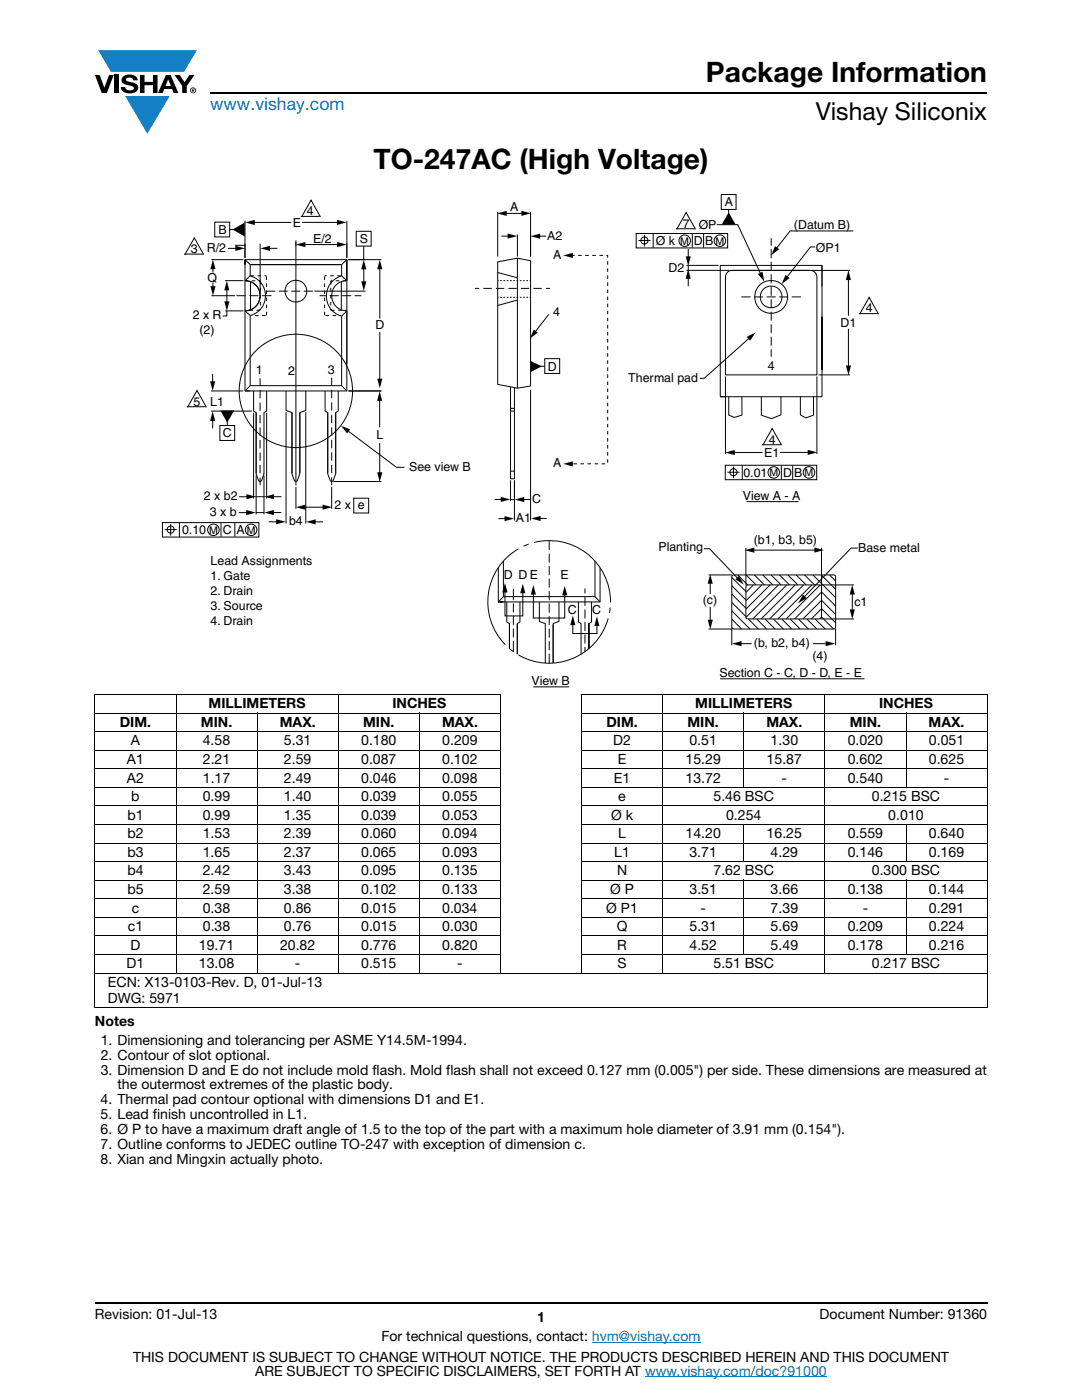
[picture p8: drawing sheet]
<svg xmlns="http://www.w3.org/2000/svg" width="216mm" height="279mm" viewBox="0 0 216 279" stroke-linecap="round" stroke-linejoin="round" font-family="sans-serif">
<g fill="#147fc3">
<path d="M19.6 10h19.7l-2.6 4.3h-1.1h-13.5z"/>
<path d="M25 19.2h8.9l-4.5 7.5z"/>
</g>
<g fill="#000">
<path d="M18.9 15h1l.9 2.5 1-2.5h.9l-1.4 3.6h-1zM22.9 15h.9v3.6h-.9zM24.6 15.3a2.1 2.1 0 0 1 2.8 .3l.1 .4h-.9a.79 .79 0 0 0-.7-.5 .79 .79 0 0 0-.8 .4l.3 .3 1 .2a1.08 1.08 0 0 1 1.2 1 1.08 1.08 0 0 1-1.1 1.2 1.73 1.73 0 0 1-2.4-1.2h.9a.96 .96 0 0 0 .8 .6 .96 .96 0 0 0 .9-.4 1.31 1.31 0 0 0-1.2-.6 1.03 1.03 0 0 1-1.1-.6 1.03 1.03 0 0 1 .2-1.1zM27.9 15h.9v1.3h1.7v-1.3h.9v3.6h-.9v-1.6h-1.7v1.6h-.9zM34.8 15h1.1l.9 1.4 1-1.4h1l-1.5 2.2v1.4h-.9v-1.4z"/>
<path d="M33.6 15.9l.5 1.3h-1.1zM33.1 15l-1.6 3.6h1l.3-.8h1.5l.3 .8h1l-1.6-3.6z"/>
<path d="M38.4 17.8h.2v.2h-.2zM38.3 17.7v.7h.1v-.3l.4 .3-.2-.3 .2-.2-.1-.2z"/>
<path d="M38.1 18a.46 .46 0 0 1 .9 0 .46 .46 0 0 1-.9 0zM37.9 18a.6 .6 0 0 0 1.2 0 .6 .6 0 0 0-1.2 0z"/>
</g>
<path d="M42 18.6h155M18.9 260h178.1" fill="none" stroke="#000" stroke-width=".36"/>
<path d="M118.1 267.9h21.7M128.7 274.8h36.3" fill="none" stroke="#007ec4" stroke-width=".2"/>
<g fill="none" stroke="#000" stroke-width=".2">
<path d="M18.9 138.6h81M18.9 138.7v62.3M35.1 138.5v55.8M67.5 138.5v55.8M99.9 138.7v7.2M116 138.6h81.1M116.1 138.7v55.6M132.2 138.5v55.8M164.6 138.5v55.8M197 138.7v7.2M18.9 142.3h81M18.9 146h81"/>
<path d="M18.9 149.7h81M18.9 153.4h81M18.9 157.1h81M51.3 142.2v52.1M83.7 142.2v52.1M99.9 146.1v48.2M116 142.3h81.1M116 146h81.1M116 149.7h81.1M116 153.4h81.1M116 157.1h81.1M148.4 142.2v15"/>
<path d="M180.8 142.2v15M197 146.1v44.3M18.9 160.8h81M18.9 164.5h81M18.9 168.3h81M18.9 172h81M18.9 175.7h81M18.9 179.4h81M116 160.8h81.1M116 164.5h81.1M116 168.3h81.1M116 172h81.1"/>
<path d="M116 175.7h81.1M116 179.4h81.1M148.4 164.5v7.5M148.4 175.6v15M180.8 164.5v7.5M180.8 175.6v15M18.9 183.1h81M18.9 186.8h81M18.9 190.5h81M18.9 194.2h178.2M116 183.1h81.1M116 186.8h81.1"/>
<path d="M116 190.5h81.1M197 190.6v10.4M18.9 201.1h178.2"/>
</g>
<path d="M32.3 38.7h151.3v98.6h-151.3z" fill="#fff"/>
<g fill="none" stroke="#050504" stroke-width=".2">
<path d="M47.3 59h1.7M48.9 56a3 3 0 0 1 3 3 3 3 0 0 1-3 3l1 1M48.9 51.8v1v-1M48.9 44v7.5M48.9 56v-4.2h20.3v4.2M48.9 51.8l1 1h18.3h-18.3v2.3l-1 .9M48.9 56v22M49.8 59h1.7M49.9 55.1a4.1 4.1 0 0 1 3.1 3.9 4.1 4.1 0 0 1-3.1 4M50 56.2v5.6M52.3 59h1.8M53.1 58.1h1.8"/>
<path d="M55.7 58.1h1.7M58.2 58.1h1.6M59 48v48.9M60.7 58.1h1.7M63.8 59h1.2M65.8 59h1.7M68.1 56.2v5.6M68.2 55.1a4.2 4.2 0 0 0-3.1 4 4.2 4.2 0 0 0 3.1 4M68.3 59h1.7M69.2 44v7.5M69.2 56l-1-.9v-2.3l1-1v20.9M69.2 56a3 3 0 0 0-3 3 3 3 0 0 0 3 3"/>
<path d="M70.8 59h1.2M94.8 57.6h.8M96.5 57.6h1.6M98.9 57.6h1.7M99.3 54.4l3.9 1M99.3 59.3h.2M99.3 56h.2M99.3 52.3l3.9-.8 2.7 .5v25l-2.7 .5-3.9-.8zM99.8 59.3h.3M99.8 56h.3M100.4 59.3h.4M100.5 56h.3"/>
<path d="M101.1 59.3h.3M101.1 56h.3M101.4 57.6h1.7M101.8 59.3h.3M101.8 56h.3M102.4 59.3h.3M102.4 56h.3M103.1 59.3h.3M103.1 56h.3M103.2 51.5v26M103.2 59.9l-3.9 1.1M103.7 59.3h.3"/>
<path d="M103.7 56h.3M103.9 57.6h1.7M104.4 59.3h.3M104.4 56h.3M105 59.3h.4M105 56h.4M105.7 59.3h.2M105.7 56h.2M106.4 57.6h1.7M108.9 57.6h.9M146 54a1.29 1.29 0 0 0-1.2 1.3M148 59.3h1.7"/>
<path d="M150.5 59.3h1.7M153 59.3h1.7M153.9 47.6v1.4M153.9 49.8v1.7M153.9 52.3v1.7M153.9 54.8v1.7M153.9 57.3v1.7M153.9 59.8v1.7M155.5 59.3h1.7M158 59.3h1.8M164 53v4.2M42.1 78h6.5"/>
<path d="M48.9 78h1M49.6 62.6h.1M49.9 63v14l-1 1M49.9 77h18.3M50.6 78v4l.5 .3v12.3l.5 1.3 .2 .2 .4-.2 .5-1.3v-12.3l.5-.3v-4M51.9 75.5v1.5M51.9 77.8v1.7M57.1 78v3.9l1.2 .4v12.1M61 78v3.9l-1.2 .4v12.1M64.9 78v4l.5 .3v12.1M66.2 75.4v1.6M66.2 77.8v1.6"/>
<path d="M67.5 78v4l-.5 .3v12.1M68.2 63.1v13.9l1 1M69.2 62l-1 1.1M69.2 62v16h-20.3M69.5 78h6.6M101.9 77.2v18.4h.8v-18.3M143.7 79.2h1.1M153.9 62.3v1.6M153.9 64.8v1.6M153.9 67.3v1.6M153.9 69.8v1.3M42.1 82h8.2"/>
<path d="M49.3 99.1h1.3M50.6 82.4v17.1M51.1 94.9v7.7M51.1 82.3v12.2M51.4 99.1h1M51.9 80.3v1.7M51.9 82.8v1.7M51.9 85.3v1.7M51.9 87.8v1.7M51.9 90.3v1.7M51.9 92.8v1.7M51.9 95.3v1.5"/>
<path d="M52.7 94.9v7.7M53.2 82.4v17.1M58.3 82.3v12.3l.4 1.3 .3 .2 .3-.2 .5-1.3v-12.3M59 97.2v4.3M65.4 82.3v12.3l.5 1.3 .2 .2 .4-.2 .5-1.3v-12.3M66.2 97.1v4.4M66.2 80.3v1.6M66.2 82.8v1.6M66.2 85.3v1.6M66.2 87.8v1.6M66.2 90.3v1.6M66.2 92.8v1.6"/>
<path d="M66.2 95.3v1.5M66.5 96.1h9.6M101.9 82h.7M101.9 81.5h.8M101.9 94h.8M51.1 102.3h1.6M99.4 113.3v6.8l1-1h18.3l1 1M100.4 112v7.1M102.4 117.6v2.1M109.6 107.9v1.8M109.6 110.6v1.6M109.6 113v1.7"/>
<path d="M109.6 115.5v1.7M109.6 118v1.7M116.7 117.5v.9M116.7 119.2v1.7M118.7 112v7.1M119.7 113.3v6.8h-20.3h1M146.1 114.8l.3-.1 20.1 .1 .2 .3v10.2l-.3 .2h-20l-.3-.1-.1-.2v-10.1zM148.9 116.9l.3-.2 14.5 .1 .2 .3v6.2l-.4 .2h-14.4l-.3-.4v-6zM101.1 120.1v4l.6 .3M101.7 129.4v-5.1v5.1M102.4 120.5v1.7M102.4 123v1.7"/>
<path d="M102.4 125.5v1.6M102.4 128v2.1M103.7 120.1v4l-.5 .3v6.2v-6.2M107.6 120.1v3.9l1.2 .4v7.9M109.6 120.5v1.7M109.6 123v1.7M109.6 125.5v1.7M109.6 128v1.7M109.6 130.5v1.9M111.5 120.1v3.9l-1.1 .4v7.9v-7.7M115.4 120.1v4l.5 .3v6.2M116.7 121.7v1.7"/>
<path d="M116.7 124.2v1.7M116.7 126.7v1.7M116.7 129.2v.9M117.5 129.4v-5v5.1M118 120.1v4l-.5 .3"/>
<circle cx="59" cy="58.1" r="2.18"/>
<circle cx="59" cy="78" r="11.3"/>
</g>
<g fill="#050504">
<path d="M52.4 99l.8 .1-.8 .2z"/>
<path d="M50.6 99.1l.8-.1v.3z"/>
</g>
<g fill="none" stroke="#050504" stroke-width=".2">
<path d="M42.2 51.8h6.4M42.2 59h4.7M44.9 56h3.7M46.9 49h2M48.9 48.6v2.9M51.9 48.6v10.1M59 48.3v.9M62.7 58.1h10.2M69.2 48.5v3M69.5 51.8h6.6M146 54h15.7a1.3 1.3 0 0 1 1.3 1.3v19.5h-18.2v-19.5M162 54h7.6"/>
<path d="M44.9 62h3.7M45.3 62v1.1h-.9M69.5 78h6.6M144.8 75.1v15.5M163 75.1v15.5M163.3 74.8h6.3M164 63.2v16h-20.3v-26.2h20.3v20.8M57.1 82.3v22.2M61 82.3v22.2M103.5 109.5a12.2 12.2 0 0 0-2.7 19.2M105.5 108.6l-1.1 .4M106.5 108.3a12.2 12.2 0 0 1 15.3 11.8"/>
<path d="M141.4 114.7h4.7M146 118.6l2.8 2.8M146 116.9l2.8 2.8M146 115.2l2.8 2.8M147.2 114.7l2 2M148.8 109.3v7.5M148.9 114.7l2 2M149 100.1h10.3M150.3 116.7l-1.5 1.5M150.5 114.7l2 2M152 116.7l-3.2 3.2M152.2 114.7l2 2"/>
<path d="M153.7 116.7l-4.9 4.9M153.9 114.7l2 2M155.3 116.7l-6.5 6.5M155.5 114.7l2 2M157 116.7l-6.8 6.8M157.2 114.7l2 2M158.7 116.7l-6.8 6.8M158.9 114.7l2 2M160.3 116.7l-6.7 6.8M160.5 114.7l2 2M162 116.7l-6.8 6.8M162.2 114.7l4.5 4.6"/>
<path d="M163.6 116.8l-6.7 6.7M163.9 114.7l2.8 2.9M163.9 116.7h6.5M163.9 109.3v7.5M165.5 114.7l1.2 1.2M101.7 129.4l.8 .7M121.4 123.4a12.2 12.2 0 0 1-17.9 7.3M121.8 121.2l-.2 1.1M141.4 125.5h4.7M146 121.9l3.7 3.6M146 120.2l2.8 2.8M146 123.6l2 1.9"/>
<path d="M146 125.2l.3 .3M146 125.5v3.3M149.3 123.5l2 2M151 123.5l2 2M152.7 123.5l2 2M154.3 123.5l2 2M156 123.5l2 2M157.7 123.5l2 2M159.3 123.5l2 2M161 123.5l2 2M162.7 123.5l2 2M163.9 123.5h6.5"/>
<path d="M163.9 123.1l2.4 2.4M163.9 121.5l2.8 2.8M163.9 123.2l-.3 .3M163.9 121.5l-2 2M166.7 120.9l-2.8-2.7-5.4 5.3M166.7 122.6l-2.8-2.8-3.7 3.7M166.7 125.5v3.3M172.5 135.5h-28.8"/>
<circle cx="153.9" cy="59.3" r="2.17"/>
<circle cx="153.9" cy="59.3" r="3.3"/>
</g>
<circle cx="121.8" cy="120.1" r=".11" fill="#050504"/>
<g fill="none" stroke="#050504" stroke-width=".2">
<path d="M99.3 42.3v8.9M103.2 46.8v4.4M105.9 42.3v8.9M137 54h8.5M137 53h6.4M137.3 53v1M105.9 77.8v26.1M145.4 79.2v3.7l1.1 .4 1.5-.4v-3.7M151.9 79.2v3.7l2 .7 1.9-.8v-3.6M159.7 79.2v3.6l1.1 .6 1.5-.5v-3.7M101.9 95.9v4.1M101.9 99.7h.8"/>
<path d="M102.7 95.9v8M113.6 137.1h-7.2"/>
</g>
<g fill="none" stroke="#000" stroke-width=".2">
<path d="M42.5 53.4v1M42.5 56.4v1.1M42.9 44.3h2.9v3h-2.9zM45.3 57.6v2.9M45.5 49.6h1.8M45.9 45.8h1M50.5 44.4h7.6M53.5 49.6h1.9M60.3 44.4h7.3M60.6 48.8h7M71.1 46.2h3v2.9h-3zM72.6 49.1v2.7"/>
<path d="M72.6 53.4v3.1M75.8 53.4v10.2M100.1 47.1h1.5M100.8 42.6h3.6M107.4 47.1h1.6M42.4 74.6v1.8M75.8 79.6v5.7M75.8 66.2v9.7M42.4 83.7v1.8M43.9 84.9h2.9v3h-2.9zM45.4 83.8v1.1M47.7 99.1h1.8"/>
<path d="M54.3 99.1h1.9M69.3 85.9l9.8 7.4h1.6M70.6 99.4h3v3h-3zM75.8 88.4v6.2M32.4 104.3h19.3v2.9h-19.3zM32.9 105.7h2.3M34.1 104.6v2.3M35.8 104.3v2.9M44.1 104.4v2.7M46.9 104.4v2.7M47.7 102.3h1.8M53.6 104.1h1.9"/>
<path d="M54.3 102.3h1.8M60.6 101.2h4.1M62.6 104.1h1.9"/>
<circle cx="34.1" cy="105.7" r=".71"/>
<circle cx="42.6" cy="105.7" r="1.15"/>
<circle cx="50.1" cy="105.7" r="1.15"/>
</g>
<g fill="#000">
<path d="M42 57.1h1l-.5 1.9zM42.5 51.8l.5 1.9h-1zM45.3 56l.5 1.9h-1.1zM47 49.1l1.9 .5-1.9 .5zM48.9 44.4l1.9-.5v1zM52 49.6l1.9-.5v1zM59 48.8l1.9-.5v1zM67.2 43.9l2 .5-2 .5zM67.3 48.3l1.9 .5-1.9 .5zM72.1 56.1h1l-.5 2zM72.6 51.8l.5 2h-1zM75.8 51.8l.5 1.9h-1z"/>
<path d="M99.2 42.6l1.9-.5v1zM101.3 46.6l1.9 .5-1.9 .5zM104 42.1l2 .5-2 .5zM105.9 47.1l1.9-.5v1zM41.9 76.1h1l-.5 1.9zM44.8 60.1h1l-.5 2zM75.3 75.6h1l-.5 1.9zM75.8 78.1l.5 1.9h-1.1zM42.4 82.1l.5 1.9h-1zM49.2 98.6l1.9 .5-1.9 .5zM52.8 99.1l1.9-.5v1zM68 85l1.9 .7-.6 .8z"/>
<path d="M75.3 94.3h1l-.5 1.9zM49.1 101.8l1.9 .5-1.9 .5zM52.7 102.3l1.9-.5v1zM55.1 103.6l1.9 .5-1.9 .5zM59 101.2l2-.5v1zM61.1 104.2l1.9-.6v1.1zM64.4 100.7l1.9 .5-1.9 .5z"/>
</g>
<path d="M46.8 45.8l1.9-1.1v2.2zM44.3 82.1h2.1l-1 1.9z" fill="#000"/>
<path d="M46.8 45.8l1.9-1.1v2.2zM44.3 82.1h2.1l-1 1.9z" fill="none" stroke="#000" stroke-width=".35"/>
<path d="M105.9 72l2.2 1.1-2.2 1.2z" fill="#050504"/>
<g fill="none" stroke="#000" stroke-width=".2">
<path d="M143.9 38.8h3v3h-3zM126.9 46.6h18.3v2.9h-18.3zM127.4 48h2.4M128.6 46.9v2.3M130.3 46.6v2.9M137.3 49.7v1.8M137.3 55.3v1.8M138.1 46.7v2.7M140.4 46.7v2.7M143 44.8h4.2l4.6 10M145.4 41.8v.8M162.6 49.3h-.9l-4.8 6.1"/>
<path d="M169.3 55.5v7.5M170.3 46.1h-12.6l-2.9 3.6M107.8 73.1h.8M108.7 71.6h3v2.9h-3zM149.6 67.4l-9.1 8.1h-.9M169.3 65.6v7.7M98.7 99.7h1.6M104.3 99.7h1.5M144.7 92.9h18.3v2.8h-18.3zM145.2 94.2h2.4M146.3 90.3h5.8M146.4 93.1v2.3"/>
<path d="M148.1 92.9v2.8M155.6 90.3h5.9M155.9 93v2.6M158.2 93v2.6M99.5 103.5h1.5M100.8 117.9v5h3.5v-4.8M106.4 118.3v5h6.3v-4.8M107.5 103.5h1.6M141.7 116.1v7.9M150.2 109.8h12.6M170.1 118.3v3.7M171.2 109.4h-1.4l-9.5 9.9"/>
<path d="M114.3 124.4v2h4.8v-1.8M147.6 128.5h2.4M162.2 128.5h2.9"/>
<circle cx="128.6" cy="48" r=".71"/>
<circle cx="136.6" cy="48" r="1.15"/>
<circle cx="143.7" cy="48" r="1.15"/>
<circle cx="146.4" cy="94.2" r=".71"/>
<circle cx="154.4" cy="94.3" r="1.15"/>
<circle cx="161.4" cy="94.3" r="1.15"/>
</g>
<g fill="#000">
<path d="M112.4 51l1.9-.5v1zM136.8 51.2h1l-.5 1.9zM137.3 53.7l.5 1.9h-1zM151.2 54.7l1-.5 .3 2zM154.7 49.1l.8 .6-1.6 1.2zM156.7 54.9l.9 .6-1.6 1.2zM169.3 54l.5 1.9h-1zM149 67.2l1.8-.9-1.1 1.7zM168.8 72.9h1l-.5 2zM102.7 99.7l1.9-.5v1zM112.4 92.6l1.9-.5v1zM144.7 90.3l1.9-.5v1z"/>
<path d="M161.2 89.8l1.9 .5-1.9 .5zM99.9 99.2l1.9 .5-1.9 .5zM100.7 103l1.9 .5-1.9 .5zM100.8 116.3l.5 1.9h-1.1zM104.3 116.5l.5 1.9h-1zM106.4 116.7l.5 2h-1zM106 103.5l1.9-.5v1zM112.7 116.9l.5 1.9h-1zM141.7 114.6l.5 1.9h-1zM148.6 109.8l1.9-.5v1zM160.2 118.7l.8 .7-1.7 1zM162.5 109.3l1.9 .5-1.9 .5z"/>
<path d="M170.1 116.7l.5 1.9h-1.1zM114.3 122.8l.5 2h-1zM119.1 123l.5 1.9h-1zM141.2 123.7h1l-.5 1.9zM146.1 128.5l1.9-.5v1zM164.7 127.9l2 .6-2 .5zM169.6 121.6h1l-.5 1.9z"/>
</g>
<path d="M114 51h7.3v41.6h-7.3" fill="none" stroke="#000" stroke-width=".2" stroke-dasharray=".7 .7 .7 .7 .7 .7" stroke-linecap="butt"/>
<path d="M145.4 42.7l1.1 1.9h-2.2z" fill="#000"/>
<path d="M145.4 42.7l1.1 1.9h-2.2z" fill="none" stroke="#000" stroke-width=".35"/>
<path d="M139.4 118.6h4.6v2.5h-4.6z" fill="#fff"/>
<g fill="none" stroke="#000" stroke-width=".2">
<path d="M36.7 50.7h3.8M36.9 50.8l1.9-3.3 1.9 3.3M60 43.2h3.8M60.2 43.3l1.9-3.4 1.8 3.4M134.9 45.7h3.7M135 45.8l1.9-3.4 1.9 3.4M109.5 62.7l-2.8 3.6M171.4 62.6h3.8M171.5 62.7l1.9-3.3 1.9 3.3M37.3 81.2h3.7M37.4 81.3l1.9-3.4 1.9 3.4M152 88.8h3.8"/>
<path d="M152.2 88.9l1.9-3.4 1.9 3.4M140.4 109.5h1.2l5.7 6"/>
</g>
<path d="M106.5 65.8l.8 .6-1.6 1.2zM146.7 115.6l.8-.7 .9 1.8z" fill="#000"/>
<path d="M48.8 56h3.2M49.9 55h3.3M52 56v5.9M53.2 55.2v8M64.8 55.2v8M66 56v5.9M68 55h-3.2M69.1 56h-3.1M51.9 61.9h-3.1M53 63h-3M64.9 63h3M66.1 61.9h3" fill="none" stroke="#000" stroke-width=".2" stroke-dasharray=".7 .7 .7 .7 .7 .7" stroke-linecap="butt"/>
<path d="M68.5 231.2h25.6v27.3h-25.6z" fill="#fff"/>
<g font-size="5.6">
<text x="140.9" y="16.4">Package Information</text>
<text x="74.5" y="33.8">TO-247AC (High Voltage)</text>
</g>
<text font-size="4.9" x="162.8" y="24">Vishay Siliconix</text>
<text font-size="3.5" fill="#007ec4" x="42" y="21.9">www.vishay.com</text>
<g font-size="2.8">
<text x="41.6" y="141.4">MILLIMETERS</text>
<text x="78.3" y="141.4">INCHES</text>
<text x="138.7" y="141.4">MILLIMETERS</text>
<text x="175.4" y="141.4">INCHES</text>
<text x="23.9" y="145.1">DIM.</text>
<text x="26.1" y="148.8">A</text>
<text x="40.1" y="145.1">MIN.</text>
<text x="40.5" y="148.8">4.58</text>
<text x="55.8" y="145.1">MAX.</text>
<text x="56.7" y="148.8">5.31</text>
<text x="72" y="148.8">0.180</text>
<text x="72.5" y="145.1">MIN.</text>
<text x="88.2" y="145.1">MAX.</text>
<text x="88.2" y="148.8">0.209</text>
<text x="121" y="145.1">DIM.</text>
<text x="122.4" y="148.8">D2</text>
<text x="137.2" y="145.1">MIN.</text>
<text x="137.6" y="148.8">0.51</text>
<text x="152.9" y="145.1">MAX.</text>
<text x="153.8" y="148.8">1.30</text>
<text x="169.2" y="148.8">0.020</text>
<text x="169.6" y="145.1">MIN.</text>
<text x="185.3" y="145.1">MAX.</text>
<text x="185.4" y="148.8">0.051</text>
<text x="25.3" y="152.5">A1</text>
<text x="40.5" y="152.5">2.21</text>
<text x="56.7" y="152.5">2.59</text>
<text x="72" y="152.5">0.087</text>
<text x="88.2" y="152.5">0.102</text>
<text x="123.3" y="152.5">E</text>
<text x="136.8" y="152.5">15.29</text>
<text x="153" y="152.5">15.87</text>
<text x="169.2" y="152.5">0.602</text>
<text x="185.3" y="152.5">0.625</text>
<text x="25.3" y="156.2">A2</text>
<text x="26.2" y="159.9">b</text>
<text x="40.5" y="159.9">0.99</text>
<text x="40.5" y="156.2">1.17</text>
<text x="56.7" y="159.9">1.40</text>
<text x="56.7" y="156.2">2.49</text>
<text x="72" y="159.9">0.039</text>
<text x="72" y="156.2">0.046</text>
<text x="88.2" y="159.9">0.055</text>
<text x="88.2" y="156.2">0.098</text>
<text x="122.5" y="156.2">E1</text>
<text x="123.4" y="159.9">e</text>
<text x="136.8" y="156.2">13.72</text>
<text x="142.4" y="159.9">5.46 BSC</text>
<text x="155.9" y="156.2">-</text>
<text x="169.2" y="156.2">0.540</text>
<text x="174" y="159.9">0.215 BSC</text>
<text x="188.3" y="156.2">-</text>
<text x="25.4" y="163.6">b1</text>
<text x="25.4" y="167.3">b2</text>
<text x="40.5" y="167.3">1.53</text>
<text x="40.5" y="163.6">0.99</text>
<text x="56.7" y="167.3">2.39</text>
<text x="56.7" y="163.6">1.35</text>
<text x="72" y="167.3">0.060</text>
<text x="72" y="163.6">0.039</text>
<text x="88.2" y="167.3">0.094</text>
<text x="88.2" y="163.6">0.053</text>
<text x="121.9" y="163.6">Ø k</text>
<text x="123.3" y="167.3">L</text>
<text x="136.8" y="167.3">14.20</text>
<text x="144.9" y="163.6">0.254</text>
<text x="153" y="167.3">16.25</text>
<text x="169.2" y="167.3">0.559</text>
<text x="177.2" y="163.6">0.010</text>
<text x="185.3" y="167.3">0.640</text>
<text x="25.4" y="171">b3</text>
<text x="40.5" y="171">1.65</text>
<text x="56.7" y="171">2.37</text>
<text x="72" y="171">0.065</text>
<text x="88.2" y="171">0.093</text>
<text x="122.6" y="171">L1</text>
<text x="137.6" y="171">3.71</text>
<text x="153.8" y="171">4.29</text>
<text x="169.2" y="171">0.146</text>
<text x="185.3" y="171">0.169</text>
<text x="25.4" y="174.7">b4</text>
<text x="25.4" y="178.4">b5</text>
<text x="40.5" y="174.7">2.42</text>
<text x="40.5" y="178.4">2.59</text>
<text x="56.7" y="174.7">3.43</text>
<text x="56.7" y="178.4">3.38</text>
<text x="72" y="174.7">0.095</text>
<text x="72" y="178.4">0.102</text>
<text x="88.2" y="174.7">0.135</text>
<text x="88.2" y="178.4">0.133</text>
<text x="121.8" y="178.4">Ø P</text>
<text x="123.1" y="174.7">N</text>
<text x="137.6" y="178.4">3.51</text>
<text x="142.4" y="174.7">7.62 BSC</text>
<text x="153.8" y="178.4">3.66</text>
<text x="169.2" y="178.4">0.138</text>
<text x="174" y="174.7">0.300 BSC</text>
<text x="185.4" y="178.4">0.144</text>
<text x="25.5" y="185.8">c1</text>
<text x="26.3" y="182.1">c</text>
<text x="40.5" y="182.1">0.38</text>
<text x="40.5" y="185.8">0.38</text>
<text x="56.7" y="182.1">0.86</text>
<text x="56.7" y="185.8">0.76</text>
<text x="72" y="182.1">0.015</text>
<text x="72.1" y="185.8">0.015</text>
<text x="88.2" y="182.1">0.034</text>
<text x="88.2" y="185.8">0.030</text>
<text x="121" y="182.1">Ø P1</text>
<text x="123.1" y="185.8">Q</text>
<text x="137.6" y="185.8">5.31</text>
<text x="139.8" y="182.1">-</text>
<text x="153.8" y="182.1">7.39</text>
<text x="153.8" y="185.8">5.69</text>
<text x="169.2" y="185.8">0.209</text>
<text x="172.1" y="182.1">-</text>
<text x="185.4" y="185.8">0.224</text>
<text x="185.4" y="182.1">0.291</text>
<text x="26.1" y="189.5">D</text>
<text x="39.7" y="189.5">19.71</text>
<text x="55.9" y="189.5">20.82</text>
<text x="72" y="189.5">0.776</text>
<text x="88.2" y="189.5">0.820</text>
<text x="123.2" y="189.5">R</text>
<text x="137.6" y="189.5">4.52</text>
<text x="153.8" y="189.5">5.49</text>
<text x="169.2" y="189.5">0.178</text>
<text x="185.4" y="189.5">0.216</text>
<text x="21.5" y="197">ECN: X13-0103-Rev. D, 01-Jul-13</text>
<text x="25.2" y="193.3">D1</text>
<text x="39.7" y="193.3">13.08</text>
<text x="58.9" y="193.3">-</text>
<text x="72" y="193.3">0.515</text>
<text x="91.2" y="193.3">-</text>
<text x="123.2" y="193.3">S</text>
<text x="142.4" y="193.3">5.51 BSC</text>
<text x="174" y="193.3">0.217 BSC</text>
<text x="21.5" y="200.1">DWG: 5971</text>
<text x="18.9" y="204.7">Notes</text>
<text x="20.1" y="208.6">1. Dimensioning and tolerancing per ASME Y14.5M-1994.</text>
<text x="20.1" y="211.6">2. Contour of slot optional.</text>
<text x="20.1" y="214.6">3. Dimension D and E do not include mold flash. Mold flash shall not exceed 0.127 mm (0.005&quot;) per side. These dimensions are measured at</text>
<text x="20.1" y="220.2">4. Thermal pad contour optional with dimensions D1 and E1.</text>
<text x="23.5" y="217.2">the outermost extremes of the plastic body.</text>
<text x="20.1" y="223.2">5. Lead finish uncontrolled in L1.</text>
<text x="20.1" y="226.2">6. Ø P to have a maximum draft angle of 1.5 to the top of the part with a maximum hole diameter of 3.91 mm (0.154&quot;).</text>
<text x="20.1" y="232.2">8. Xian and Mingxin actually photo.</text>
<text x="20.1" y="229.2">7. Outline conforms to JEDEC outline TO-247 with exception of dimension c.</text>
<text x="18.9" y="263.3">Revision: 01-Jul-13</text>
<text x="107.2" y="263.8">1</text>
<text x="163.6" y="263.3">Document Number: 91360</text>
<text x="76.1" y="267.7">For technical questions, contact: hvm@vishay.com</text>
<text x="26.5" y="271.7">THIS DOCUMENT IS SUBJECT TO CHANGE WITHOUT NOTICE. THE PRODUCTS DESCRIBED HEREIN AND THIS DOCUMENT</text>
<text x="50.9" y="274.6">ARE SUBJECT TO SPECIFIC DISCLAIMERS, SET FORTH AT www.vishay.com/doc?91000</text>
</g>
<g font-size="2.5">
<text x="144.6" y="41.2">A</text>
<text x="43.6" y="46.6">B</text>
<text x="58.4" y="45.3">E</text>
<text x="61.2" y="43">4</text>
<text x="101.8" y="42.1">A</text>
<text x="109.2" y="47.9">A2</text>
<text x="136.2" y="45.6">7</text>
<text x="139.4" y="45.7">ØP</text>
<text x="158.4" y="45.7">(Datum B)</text>
<text x="38.1" y="50.5">3</text>
<text x="41.3" y="50.3">R/2</text>
<text x="62.5" y="48.5">E/2</text>
<text x="71.8" y="48.5">S</text>
<text x="110.4" y="51.7">A</text>
<text x="130.9" y="48.9">Ø k</text>
<text x="138.5" y="48.9">D</text>
<text x="140.7" y="48.9">B</text>
<text x="162.8" y="50.2">ØP1</text>
<text x="41.4" y="56.3">Q</text>
<text x="133.4" y="54.3">D2</text>
<text x="38.5" y="63.7">2 x R</text>
<text x="74.9" y="65.7">D</text>
<text x="110.4" y="63.2">4</text>
<text x="167.7" y="65.2">D1</text>
<text x="172.7" y="62.4">4</text>
<text x="39.8" y="66.7">(2)</text>
<text x="51" y="74.7">1</text>
<text x="57.5" y="74.7">2</text>
<text x="65.4" y="74.7">3</text>
<text x="109.3" y="74">D</text>
<text x="125.4" y="76.3">Thermal pad</text>
<text x="153.2" y="73.9">4</text>
<text x="38.6" y="80.9">5</text>
<text x="42" y="81.1">L1</text>
<text x="44.5" y="87.2">C</text>
<text x="75.1" y="87.6">L</text>
<text x="153.4" y="88.5">4</text>
<text x="81.6" y="94">See view B</text>
<text x="110.4" y="93.2">A</text>
<text x="148.3" y="95.2">0.01</text>
<text x="152.5" y="91.2">E1</text>
<text x="156.2" y="95.2">D</text>
<text x="158.5" y="95.2">B</text>
<text x="40.7" y="99.8">2 x b2</text>
<text x="66.7" y="101.6">2 x e</text>
<text x="106.2" y="100.5">C</text>
<text x="148.2" y="99.8">View A - A</text>
<text x="36.3" y="106.6">0.10</text>
<text x="41.9" y="102.9">3 x b</text>
<text x="44.4" y="106.6">C</text>
<text x="47.2" y="106.6">A</text>
<text x="57.7" y="104.9">b4</text>
<text x="102.9" y="104.2">A1</text>
<text x="42" y="112.8">Lead Assignments</text>
<text x="131.4" y="110">Planting</text>
<text x="150.4" y="108.7">(b1, b3, b5)</text>
<text x="171.2" y="110.2">Base metal</text>
<text x="42" y="115.8">1. Gate</text>
<text x="42" y="118.8">2. Drain</text>
<text x="100.5" y="115.6">D D E</text>
<text x="111.8" y="115.6">E</text>
<text x="42" y="121.7">3. Source</text>
<text x="42" y="124.7">4. Drain</text>
<text x="113.3" y="122.6">C</text>
<text x="118.2" y="122.6">C</text>
<text x="140.2" y="120.5">(c)</text>
<text x="170.5" y="120.9">c1</text>
<text x="150.4" y="129.2">(b, b2, b4)</text>
<text x="162.1" y="131.6">(4)</text>
<text x="106.1" y="136.7">View B</text>
<text x="143.6" y="135.2">Section C - C, D - D, E - E</text>
</g>
<g font-size="2.1">
<text x="135.7" y="48.8">M</text>
<text x="142.8" y="48.8">M</text>
<text x="153.5" y="95">M</text>
<text x="160.5" y="95">M</text>
<text x="41.7" y="106.5">M</text>
<text x="49.2" y="106.5">M</text>
</g>
</svg>
